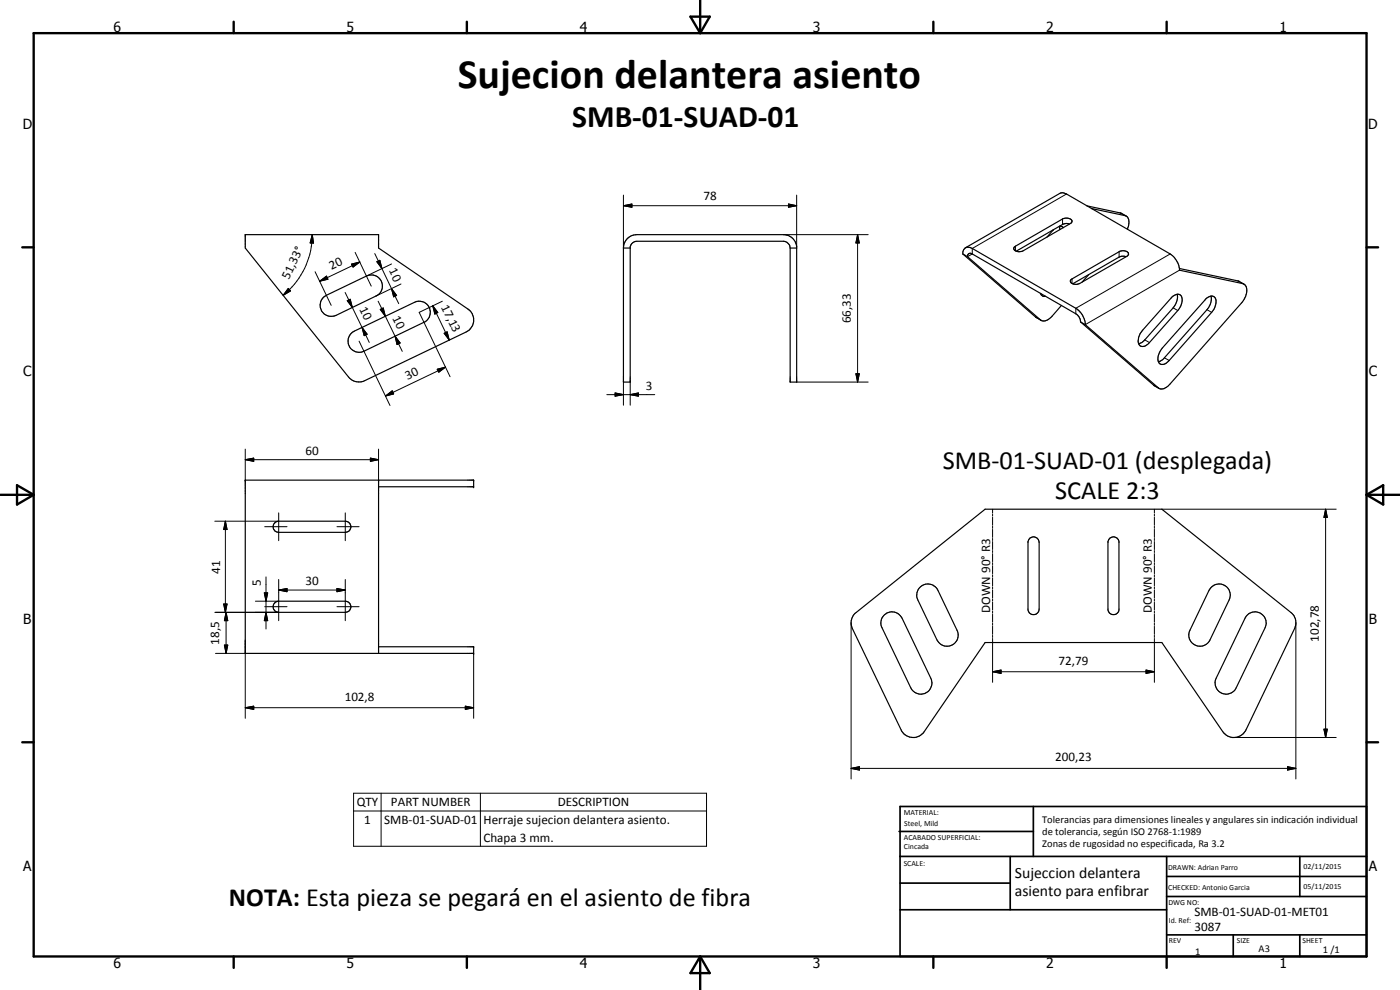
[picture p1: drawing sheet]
<svg xmlns="http://www.w3.org/2000/svg" width="420mm" height="297mm" viewBox="0 0 420 297" stroke-linecap="round" stroke-linejoin="round" font-family="sans-serif">
<g fill="none" stroke="#000" stroke-width=".35">
<path d="M73.6 70.4h40v4l26.8 18.3a4 4 0 0 1-.5 6.9l-30.4 14.6a4 4 0 0 1-4.9-1.1l-31-38.7zM187.1 74.4a4 4 0 0 1 4-4h44a4 4 0 0 1 4 3.5v40.7h-2v-40.2M187.1 74.4v40.2h2v-40.6a2.09 2.09 0 0 1 2-1.6h44a2.16 2.16 0 0 1 2 2M187.1 74.4h2M237.1 74.4h2M289 76.2l21.8 19 1.7 .9M289 76.2l1.4 .8M289 76.2a1.73 1.73 0 0 1 .8-1.8 1.73 1.73 0 0 1 2 .1l31.1 18a6.1 6.1 0 0 1 2.8 4.9M289.8 74.3l28.2-16.3 .8-.2 1.3 .4 31.1 18a6.2 6.2 0 0 1 2.8 4.9l18.9 4a2.15 2.15 0 0 1 1.2 2.9l-.3 .9-.9 1.7-21.8 24.7a2.77 2.77 0 0 1-3.3 1.2M290.4 77l22.1 19.1M290.4 77a.88 .88 0 0 1 .4-.9 .88 .88 0 0 1 1 .1l31.1 17.9 .9 .9 .5 1.6M304.4 74.2l14.5-8.5a1.95 1.95 0 0 1 2.8 .7l-.4 .7-14.2 8.1a1.97 1.97 0 0 1-2.9-.7z"/>
<path d="M316.2 68.9l-2 2.2M317.9 67.9l.1 1M318 67.9l.7 .1 .4 .3M321 67.2l-.8-.1-1.1 .1-14.1 8.2M326.2 61.8l10.2 2.1 1.6 .9M327.6 62.6l10 2.1a2.29 2.29 0 0 1 1.1 3.2l-.3 .9M337.9 77l-1.3-.1-.7 .2-13.9 8M96.9 89.4l1-.8 12.1-5.8a3.3 3.3 0 0 1 4.4 1.6 3.3 3.3 0 0 1-1.6 4.4l-11.9 5.8a3.3 3.3 0 0 1-4.2-1 3.3 3.3 0 0 1 .2-4.2zM105.6 99.8l18.8-9.1a3.3 3.3 0 0 1 4.4 1.6 3.3 3.3 0 0 1-1.6 4.4l-17.9 8.7a3.3 3.3 0 0 1-4.3-1.2 3.3 3.3 0 0 1 .6-4.4zM312.2 88a1.26 1.26 0 0 0 1.6 .9M312.3 88.1h.1M318.5 91.7l-2.8 3.2a2.99 2.99 0 0 1-3.2 1.2"/>
<path d="M321.3 84l14.6-8.5a1.94 1.94 0 0 1 2.8 .7l-.5 .7-14.1 8.1a2.4 2.4 0 0 1-2.8-.3zM324.3 96.6l22.1 19.1 1.4 .8M324.3 96.6l1.4 .8M325.7 97.4l22.1 19.1M326.7 82.4l-1.9 2.2M353.2 88.3l-1.5 .9-8.8 9.9a4.4 4.4 0 0 0-1.2 4M353.2 88.3a1.54 1.54 0 0 1 1.5 2.3l-.3 1.1-.9 1.5-8.5 9.6a1.94 1.94 0 0 1-3.2 .5l-.1-.2M353.3 88.3a4.7 4.7 0 0 1-1.2 4.1l-8.5 9.6-.9 .8-1 .3M354 80.6l17.8 3.7 1.5 1M361.9 89.7a1.82 1.82 0 0 1 2.8-.2 4.4 4.4 0 0 1-1.1 4.2l-12.7 14.5a2.11 2.11 0 0 1-3 .8 4 4 0 0 1 .9-4.6zM363.4 88.9a4.6 4.6 0 0 1-1.2 4l-13 14.8-.9 .6-.7 .2M82.5 156.8l1.1-.4h20a1.67 1.67 0 0 1 1.7 1.7 1.67 1.67 0 0 1-1.7 1.6h-20a1.65 1.65 0 0 1-1.5-1 1.65 1.65 0 0 1 .4-1.9z"/>
<path d="M113.6 146h28.5v-1.9h-68.5v51.9h68.5v-1.9h-28.5M113.6 144.1v51.9M276 176.3a3.3 3.3 0 0 1 5.5 .8l5.7 12a3.3 3.3 0 0 1-1.5 4.5 3.3 3.3 0 0 1-4.5-1.6l-5.7-12a3.4 3.4 0 0 1 .5-3.7zM308.9 161.6a1.69 1.69 0 0 1 1.9-.4 1.69 1.69 0 0 1 1.1 1.6v20a1.69 1.69 0 0 1-1.6 1.6 1.69 1.69 0 0 1-1.8-1.4v-20.5zM332.9 161.6a1.68 1.68 0 0 1 1.7-.4 1.68 1.68 0 0 1 1.2 1.3v20.5a1.68 1.68 0 0 1-1.6 1.4 1.68 1.68 0 0 1-1.7-1.4v-20.5zM363.4 176.4a3.3 3.3 0 0 1 4.3-.6 3.3 3.3 0 0 1 1.2 4.2l-5.8 12a3.3 3.3 0 0 1-4.4 1.6 3.3 3.3 0 0 1-1.6-4.5zM82.5 180.8l1.1-.4h20a1.67 1.67 0 0 1 1.7 1.7 1.67 1.67 0 0 1-1.7 1.6h-20a1.65 1.65 0 0 1-1.5-1 1.65 1.65 0 0 1 .4-1.9zM256.6 184.1l39-31.3h53.1l38.7 31a3.9 3.9 0 0 1 1.1 4.8l-14.6 30.4a4 4 0 0 1-6.9 .5l-18.3-26.7h-53.1l-18.2 26.7a4 4 0 0 1-6.9-.5l-14.7-30.4a4 4 0 0 1 .8-4.5zM265.2 184.7a3.3 3.3 0 0 1 5.5 .8l8.6 18a3.3 3.3 0 0 1-1.5 4.4 3.3 3.3 0 0 1-4.5-1.5l-8.6-18.1a3.2 3.2 0 0 1 .5-3.6zM374.1 184.7a3.3 3.3 0 0 1 4.4-.6 3.3 3.3 0 0 1 1.2 4.2l-8.7 18.1a3.3 3.3 0 0 1-4.4 1.5 3.3 3.3 0 0 1-1.6-4.4z"/>
</g>
<g fill="none" stroke="#000" stroke-width=".3">
<path d="M187.1 58.5v15.9M239.1 58.5v15.9M320.1 58.2l-28.3 16.3v1.7l-1.4 .8M93.7 70.4l.4 2.5h-1zM93.7 70.4a23.2 23.2 0 0 1-8.7 18.2M105.5 79.2l2.5-.6-2.1 1.5zM106.6 75.7l4.8 10.2M108 78.6l-12 5.8M112.5 76.1l2.1 4.5M113.1 78.5l.9-.4 .6 2.5zM117.5 79.2l-7.5 3.6M187.1 61.7l2.5-.5v1z"/>
<path d="M187.1 61.7h52M235.1 70.4h25.5M236.6 61.2l2.5 .5-2.5 .5zM257.4 70.4l.5 2.5h-1zM257.4 70.4v44.2M304.7 73.9v1.3M318.9 65.7v1.7M335.9 75.5v1.6M336.2 63.9l1.4 .8M351.2 76.2l-28.3 16.3v1.6M86.5 86.5l.7 .8-2.2 1.3zM94.6 81.5l4.8 10.1"/>
<path d="M96 84.4l2-1.6 .4 1zM103.6 87.8l2.1 4.4M104.2 90.2l.9-.4 .6 2.4zM105.7 92.2l3 6.1M108.7 98.3l1.5 2-.9 .4zM108.7 98.3l2.1 4.4M113.5 90.4l2.1 4.5M114.1 92.8l.9-.4 .6 2.5zM114.6 80.6l2.9 6M115.6 94.9l3 6M117.5 86.6l1.5 2-.9 .5zM117.5 86.6l2.2 4.5"/>
<path d="M120.3 85.2l-7.5 3.6M129.9 91.7l1.5 2.1-.9 .4zM129.9 91.7l4.9 10.3M132.7 90.4l-6.9 3.3 9.3 19.3M133.3 100l.9-.4 .6 2.4zM310.8 95.2l1.4 .8M321.7 83.7v1.3M352.1 92.4l1.4 .8M354 81.1l-28.3 16.3M362.2 92.9l1.4 .8M371.5 84.3l1.4 .8M107.8 102.4l9.2 19.3"/>
<path d="M115.7 118.8l2-1.5 .4 .9zM118.6 100.9l1.5 2-.9 .5zM118.6 100.9l2.1 4.5M131.2 110.8l2.5-.6-2 1.5zM133.7 110.2l-18 8.6M182.1 118.4h14.4M184.6 117.9l2.5 .5-2.5 .5zM187.1 114.6v7M189.1 118.4l2.5-.5v1zM189.1 114.6v7M239.1 114.6h21.5M256.9 112.1h1l-.5 2.5z"/>
<path d="M343.6 102l1.4 .8M346.2 115.6l1.4 .8M349.5 107.4l1.4 .8M73.6 137.9l2.5-.4v.9zM73.6 134.7v9.4M73.6 137.9h40M111.2 137.5l2.4 .4-2.4 .5zM113.6 134.7v9.4M64.5 156.4h19M67.6 156.4l.5 2.5h-1zM67.6 156.4v27.3M79.4 158h6.7"/>
<path d="M83.6 153.9v8.3M101.1 158h6.7M103.6 153.9v8.3M297.9 152.8v1.2M297.9 154.3v.6M297.9 155.2v2.4M297.9 157.9v.6M297.9 158.8v2.4M346.4 152.8v1.2M346.4 154.3v.6M346.4 155.2v2.4M346.4 157.9v.6"/>
<path d="M346.4 158.8v2.4M348.7 152.8h52.3M397.8 152.8l.5 2.4h-1zM397.8 152.8v68.5M79.3 177.9h1l-.5 2.5zM79.8 173.1v15.6M83.6 177l2.5-.4v.9zM83.6 177h20M83.6 173.9v12.3M101.1 176.6l2.5 .4-2.5 .5zM103.6 173.9v12.3M297.9 161.5v.7"/>
<path d="M297.9 162.5v2.4M297.9 165.2v.6M297.9 166.1v2.4M297.9 168.8v.6M297.9 169.7v2.4M297.9 172.5v.6M297.9 173.4v2.4M297.9 176.1v.6M297.9 177v2.5M297.9 179.7v.6M346.4 161.5v.7M346.4 162.5v2.4"/>
<path d="M346.4 165.2v.6M346.4 166.1v2.4M346.4 168.8v.6M346.4 169.7v2.4M346.4 172.5v.6M346.4 173.4v2.4M346.4 176.1v.6M346.4 177v2.5M346.4 179.7v.6M64.5 183.7h19M64.7 196h8.9M67.1 181.2h1l-.5 2.5z"/>
<path d="M67.3 193.5h1.1l-.6 2.5zM67.8 183.7l.6 2.5h-1.1zM67.8 183.7v12.3M73.6 192.1v23.4M76.7 180.4h6.8M79.4 182h6.7M79.8 183.7l.5 2.5h-1zM101.1 182h6.7M142.1 196v19.5M255.4 186.9v46.8M297.9 180.6v2.4M297.9 183.4v.6"/>
<path d="M297.9 184.3v2.4M297.9 187v.6M297.9 187.9v2.4M297.9 190.6v.7M297.9 191.6v13.1M346.4 180.6v2.4M346.4 183.4v.6M346.4 184.3v2.4M346.4 187v.6M346.4 187.9v2.4M346.4 190.6v.7M346.4 191.6v13.1"/>
<path d="M388.9 186.9v46.8M73.6 212.3l2.5-.4v1zM73.6 212.3h68.5M139.6 211.9l2.5 .4-2.5 .6zM297.9 201.5l2.5-.5v1.1zM297.9 201.5h48.5M343.9 201l2.5 .5-2.5 .6zM397.3 218.8h1l-.5 2.5zM106.1 238h105.9v15.9h-105.9zM114.4 238v15.9M144.2 238v15.9M255.4 230.5l2.5-.5v1.1z"/>
<path d="M255.4 230.5h133.5M370.6 221.3h30.4M386.4 230l2.5 .5-2.5 .6zM106.1 243.3h105.9"/>
</g>
<g fill="#000">
<circle cx="73.6" cy="144.1" r=".18"/>
<circle cx="113.6" cy="144.1" r=".18"/>
<circle cx="142.1" cy="144.1" r=".18"/>
<circle cx="142.1" cy="146" r=".18"/>
<circle cx="142.1" cy="196" r=".18"/>
<circle cx="142.1" cy="194.1" r=".18"/>
</g>
<g fill="none" stroke="#000" stroke-width=".71">
<path d="M10.1 9.9h400v277.1h-400zM70.1 6.5v3.4M140.1 6.5v3.4M207.2 5h5.8l-2.9 4.9zM210.1 0v9.9M280.1 6.5v3.4M350.1 6.5v3.4M6.7 74.2h3.4M410.1 74.2h3.5M.1 148.5h10M5.1 145.6l5 2.9-5 2.9zM410.1 148.5h10"/>
<path d="M410.1 148.5l5-2.9v5.8zM6.7 222.7h3.4M410.1 222.7h3.5M70.1 287v3.4M140.1 287v3.4M210.1 287v10M210.1 287l2.9 5h-5.8zM280.1 287v3.4M350.1 287v3.4"/>
</g>
<g fill="none" stroke="#000" stroke-width=".51">
<path d="M269.8 249.5h40.3M270.1 242h140v45h-140zM270.1 257h140M303.2 257v16M310.1 242v15M350.1 257v30M390.1 257v12M270.1 265h33.1M270.1 273h80M350.1 269h60M350.1 263h60M350.1 280.5h60"/>
<path d="M370.1 280.5v6.5M390.1 280.5v6.5"/>
</g>
<g fill="#000">
<path d="M93.7 70.4l.4 2.5h-1zM113.1 78.5l.9-.4 .6 2.5zM187.1 61.7l2.5-.5v1zM236.6 61.2l2.5 .5-2.5 .5zM257.4 70.4l.5 2.5h-1zM86.5 86.5l.7 .8-2.2 1.3zM96 84.4l2-1.6 .4 1zM104.2 90.2l.9-.4 .6 2.4zM105.5 79.2l2.5-.6-2.1 1.5zM114.1 92.8l.9-.4 .6 2.5zM117.5 86.6l1.5 2-.9 .5zM129.9 91.7l1.5 2.1-.9 .4z"/>
<path d="M133.3 100l.9-.4 .6 2.4zM108.7 98.3l1.5 2-.9 .4zM115.7 118.8l2-1.5 .4 .9zM118.6 100.9l1.5 2-.9 .5zM131.2 110.8l2.5-.6-2 1.5zM184.6 117.9l2.5 .5-2.5 .5zM189.1 118.4l2.5-.5v1zM256.9 112.1h1l-.5 2.5zM73.6 137.9l2.5-.4v.9zM111.2 137.5l2.4 .4-2.4 .5zM67.6 156.4l.5 2.5h-1zM397.8 152.8l.5 2.4h-1z"/>
<path d="M79.3 177.9h1l-.5 2.5zM83.6 177l2.5-.4v.9zM101.1 176.6l2.5 .4-2.5 .5zM67.1 181.2h1l-.5 2.5zM67.3 193.5h1.1l-.6 2.5zM67.8 183.7l.6 2.5h-1.1zM79.8 183.7l.5 2.5h-1zM73.6 212.3l2.5-.4v1zM139.6 211.9l2.5 .4-2.5 .6zM297.9 201.5l2.5-.5v1.1zM343.9 201l2.5 .5-2.5 .6zM397.3 218.8h1l-.5 2.5z"/>
<path d="M255.4 230.5l2.5-.5v1.1zM386.4 230l2.5 .5-2.5 .6z"/>
</g>
<text font-size="12.6" x="137.4" y="26.3">Sujecion delantera asiento</text>
<text font-size="9.4" x="171.7" y="38.1">SMB-01-SUAD-01</text>
<g font-size="7.9">
<text x="282.9" y="140.8">SMB-01-SUAD-01 (desplegada)</text>
<text x="316.7" y="149.8">SCALE 2:3</text>
<text x="68.7" y="271.9">NOTA: Esta pieza se pegará en el asiento de fibra</text>
</g>
<g font-size="4.7">
<text x="304.6" y="263.5">Sujeccion delantera</text>
<text x="304.6" y="268.9">asiento para enfibrar</text>
</g>
<g font-size="4.2">
<text x="34" y="9.6">6</text>
<text x="104" y="9.6">5</text>
<text x="174" y="9.6">4</text>
<text x="244" y="9.6">3</text>
<text x="314" y="9.6">2</text>
<text x="384" y="9.6">1</text>
<text x="6.8" y="38.7">D</text>
<text x="410.6" y="38.7">D</text>
<text x="7" y="112.9">C</text>
<text x="410.8" y="112.9">C</text>
<text x="7" y="187.1">B</text>
<text x="410.8" y="187.1">B</text>
<text x="7" y="261.4">A</text>
<text x="410.8" y="261.4">A</text>
<text x="34" y="290.4">6</text>
<text x="104" y="290.4">5</text>
<text x="174" y="290.4">4</text>
<text x="244" y="290.4">3</text>
<text x="314" y="290.4">2</text>
<text x="384" y="290.4">1</text>
</g>
<g font-size="3.9">
<text x="211.1" y="60.2">78</text>
<text x="86.7" y="83.9" transform="rotate(-64 86.7 83.9)">51,33°</text>
<text x="99.5" y="81" transform="rotate(-26 99.5 81)">20</text>
<text x="116.7" y="81.2" transform="rotate(64 116.7 81.2)">10</text>
<text x="107.8" y="92.8" transform="rotate(64 107.8 92.8)">10</text>
<text x="117.7" y="95.5" transform="rotate(64 117.7 95.5)">10</text>
<text x="132.3" y="92" transform="rotate(64 132.3 92)">17,13</text>
<text x="255.3" y="97" transform="rotate(-90 255.3 97)">66,33</text>
<text x="122.2" y="114" transform="rotate(-26 122.2 114)">30</text>
<text x="193.8" y="116.9">3</text>
<text x="91.7" y="136.4">60</text>
<text x="66.1" y="172.1" transform="rotate(-90 66.1 172.1)">41</text>
<text x="78.3" y="175.9" transform="rotate(-90 78.3 175.9)">5</text>
<text x="91.7" y="175.5">30</text>
<text x="297.1" y="183.9" transform="rotate(-90 297.1 183.9)">DOWN 90° R3</text>
<text x="345.6" y="183.9" transform="rotate(-90 345.6 183.9)">DOWN 90° R3</text>
<text x="65.8" y="193.4" transform="rotate(-90 65.8 193.4)">18,5</text>
<text x="395.8" y="192.5" transform="rotate(-90 395.8 192.5)">102,78</text>
<text x="317.7" y="199.5">72,79</text>
<text x="103.5" y="210.3">102,8</text>
<text x="316.7" y="228.5">200,23</text>
<text x="107" y="241.9">QTY</text>
<text x="117.3" y="241.9">PART NUMBER</text>
<text x="167.4" y="241.9">DESCRIPTION</text>
<text x="109.3" y="247.2">1</text>
<text x="115.3" y="247.2">SMB-01-SUAD-01</text>
<text x="145.1" y="247.3">Herraje sujecion delantera asiento.</text>
<text x="145.1" y="252.6">Chapa 3 mm.</text>
<text x="358.5" y="275">SMB-01-SUAD-01-MET01</text>
<text x="358.5" y="279.4">3087</text>
</g>
<g font-size="3.1">
<text x="312.7" y="246.8">Tolerancias para dimensiones lineales y angulares sin indicación individual</text>
<text x="312.7" y="250.4">de tolerancia, según ISO 2768-1:1989</text>
<text x="312.7" y="254">Zonas de rugosidad no especificada, Ra 3.2</text>
<text x="358.7" y="286.5">1</text>
<text x="377.7" y="285.6">A3</text>
<text x="397" y="285.9">1 /1</text>
</g>
<g font-size="2.4">
<text x="271.2" y="244.4">MATERIAL:</text>
<text x="271.3" y="252">ACABADO SUPERFICIAL:</text>
<text x="271.4" y="247.9">Steel, Mild</text>
<text x="271.3" y="254.6">Cincada</text>
<text x="271.2" y="259.7">SCALE:</text>
<text x="350.6" y="261">DRAWN: Adrian Parro</text>
<text x="391.2" y="260.6">02/11/2015</text>
<text x="350.6" y="267">CHECKED: Antonio Garcia</text>
<text x="391.2" y="266.7">05/11/2015</text>
<text x="350.6" y="271.4">DWG NO:</text>
<text x="350.8" y="276.9">Id. Ref:</text>
<text x="350.8" y="282.8">REV</text>
<text x="371.2" y="282.9">SIZE</text>
<text x="390.9" y="282.9">SHEET</text>
</g>
</svg>
